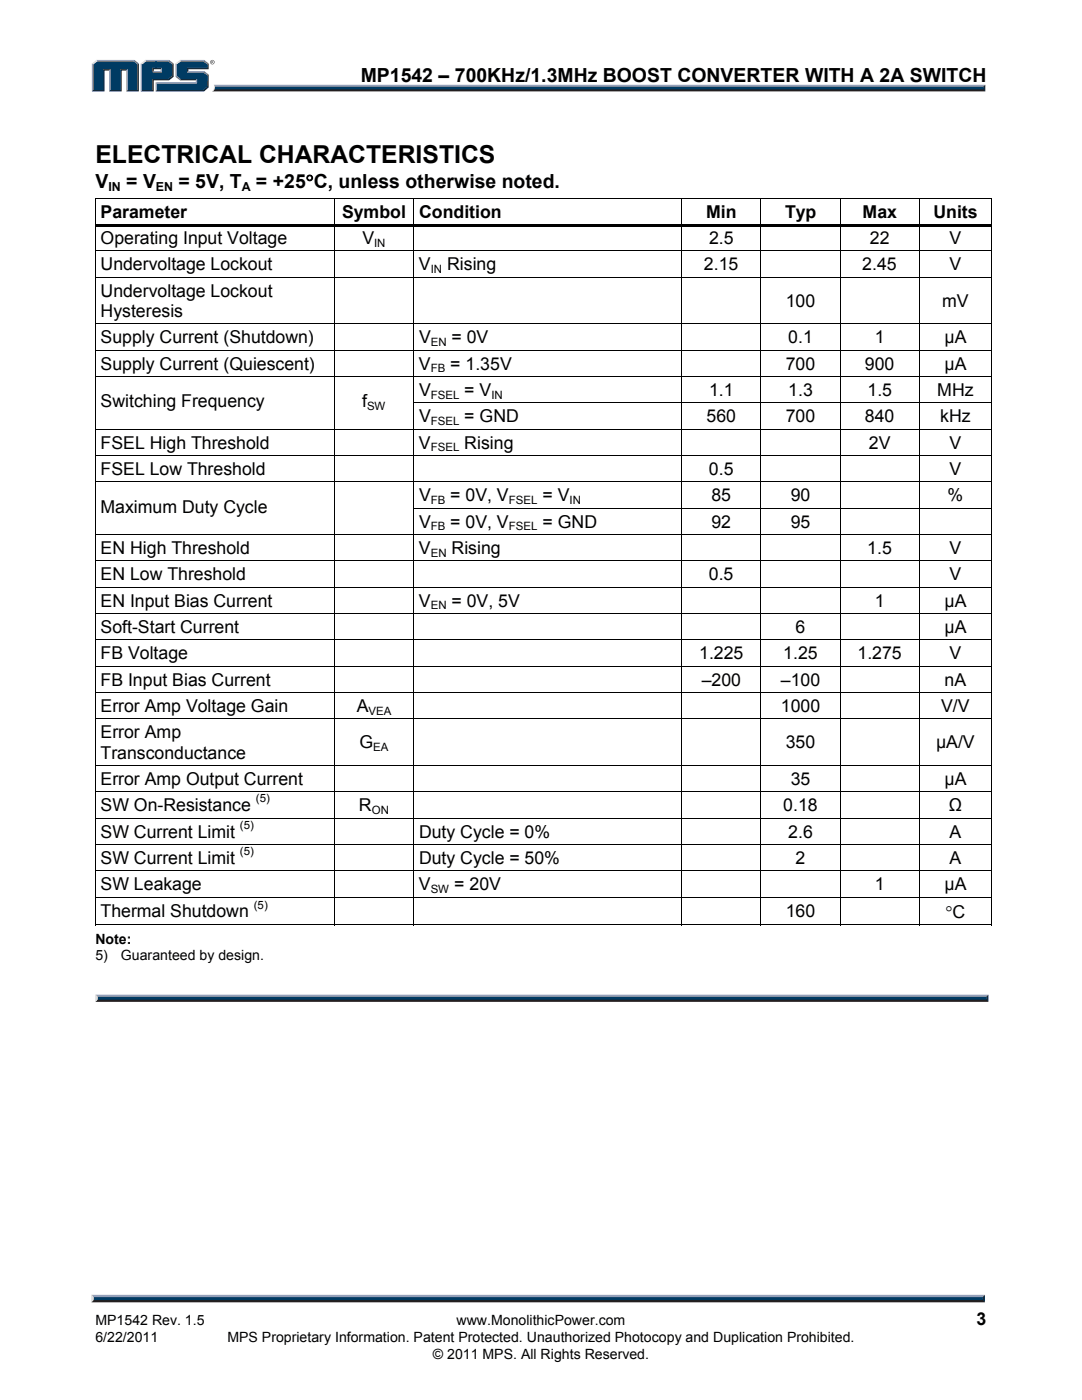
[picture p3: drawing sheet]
<svg xmlns="http://www.w3.org/2000/svg" width="216mm" height="279mm" viewBox="0 0 216 279" stroke-linecap="round" stroke-linejoin="round" font-family="sans-serif">
<path d="M42.7 16.9h153.9l-.4 .7h-153.4z" fill="#94a0b9"/>
<path d="M42.8 17.6h153.4l.4 .6h-154.3l.4-.2z" fill="#231f20"/>
<path d="M196.2 17.3l.4-.4v1.3l-.4-.4z" fill="#001339"/>
<path d="M42.9 17.3h153.3v.5h-153.4z" fill="#003b63"/>
<path d="M42.7 16.9l.2 .5a.79 .79 0 0 1-.6 .8h.1a1.24 1.24 0 0 0 .3-1.3z" fill="#dcddde"/>
<path d="M30.4 14.4l.3-.2h1.3l.3 .2z" fill="#94a0b9"/>
<g fill="#003b63">
<path d="M18.6 12.8l.8-.6h7.2l.8 .6v5.2h-2v-4.2h-1.4v4.2h-2v-4.2h-1.4v4.2h-2z"/>
<path d="M28.3 12.8l.8-.6h2.2v1.4h-.9v.8h1.9v-.8h-1.3v-1.4h2.6l.8 .6v2.3l-.8 .7h-3.2v2.2h-2.1z"/>
<path d="M31.3 16.6h8v-.8h-3.2l-.9-.7v-2.3l.9-.6h4.4l.9 .6v.8h-4.1v.8h3.2l.9 .7v2.2l-.9 .7h-9.2z"/>
</g>
<path d="M35.9 12.1h4.8" fill="none" stroke="#94a0b9" stroke-width=".27"/>
<path d="M35 12.7l.9-.7 .2 .2-.8 .6z" fill="#dcddde"/>
<path d="M35.1 12.7v2.6" fill="none" stroke="#94a0b9" stroke-width=".27"/>
<path d="M35 15.3l.3-.2 .8 .7-.2 .2z" fill="#547194"/>
<path d="M35.9 15.9h3.4" fill="none" stroke="#001339" stroke-width=".27"/>
<g fill="#94a0b9">
<path d="M31 16.4h8.1v-.4l.2-.2v.8h-8z"/>
<path d="M31 16.4l.3 .2v1.4l-.3 .2z"/>
</g>
<path d="M37.3 13.6h4.1v-.8l.2-.1v1.1h-4v.4l-.3 .2z" fill="#001339"/>
<path d="M37.3 14.3h3.4" fill="none" stroke="#94a0b9" stroke-width=".27"/>
<path d="M40.7 14.2l.9 .7-.2 .2-.9-.7z" fill="#547194"/>
<g fill="#001339">
<path d="M31 18.2l.3-.2h9.2l.9-.7v-2.2l.2-.2v2.5l-.9 .8z"/>
<path d="M30.4 15.8h3.2l.8-.7v-2.3l.2-.1v2.6l-.9 .7h-3v2.2h-2.6l.2-.2h2.1z"/>
</g>
<path d="M33.7 12l.9 .7-.2 .1-.8-.6z" fill="#547194"/>
<path d="M29 12.1h4.7" fill="none" stroke="#94a0b9" stroke-width=".27"/>
<path d="M28.1 12.7l.9-.7 .1 .2-.8 .6z" fill="#dcddde"/>
<path d="M28.2 12.7v5.5" fill="none" stroke="#94a0b9" stroke-width=".27"/>
<path d="M32 13.8l.3-.2v.8l-.3-.2z" fill="#94a0b9"/>
<g fill="#001339">
<path d="M30.4 13.6h1.9l-.3 .2h-1.3v.4l-.3 .2z"/>
<path d="M27.4 12.8l.3-.1v5.5h-2.5l.2-.2h2z"/>
</g>
<path d="M26.8 12l.9 .7-.3 .1-.8-.6z" fill="#547194"/>
<path d="M19.2 12.1h7.6" fill="none" stroke="#94a0b9" stroke-width=".27"/>
<path d="M18.3 12.7l.9-.7 .2 .2-.8 .6z" fill="#dcddde"/>
<path d="M18.5 12.7v5.5" fill="none" stroke="#94a0b9" stroke-width=".27"/>
<path d="M20.6 13.8h1.4l-.2 .3h-.9v4.1h-2.6l.3-.2h2z" fill="#001339"/>
<path d="M21.9 13.8v4.4" fill="none" stroke="#94a0b9" stroke-width=".27"/>
<path d="M24 13.8h1.4l-.2 .3h-.9v4.1h-2.5l.2-.2h2z" fill="#001339"/>
<path d="M25.3 13.8v4.4" fill="none" stroke="#94a0b9" stroke-width=".27"/>
<path d="M40.7 12l.9 .7-.2 .1-.9-.6z" fill="#547194"/>
<g fill="#231f20">
<path d="M18.7 259.2h177.4l.4 .7h-178.3z"/>
<path d="M41.9 12.4a.45 .45 0 0 1 .9 0 .45 .45 0 0 1-.9 0zM42 12.4a.37 .37 0 0 0 .7 0 .37 .37 0 0 0-.7 0zM42.2 12.2h.3l.1 .5-.3-.3-.1 .3zM42.3 12.2v.2h.1z"/>
</g>
<path d="M18.3 258.4h178.2l-.4 .8h-177.4z" fill="#94a0b9"/>
<path d="M196.5 258.4v1.5l-.4-.4v-.6z" fill="#001339"/>
<path d="M18.7 258.9h177.4v.6h-177.4z" fill="#003b63"/>
<path d="M18.2 258.4l.5 .5v.5l-.5 .5z" fill="#dcddde"/>
<g fill="#000">
<path d="M197.8 39.5h.2v.1h-.2zM19 39.5h.1v.7h-.1zM19 44.7h.1v.7h-.1zM19 50h.1v.7h-.1zM19 55.2h.1v.7h-.1zM19.1 44.7h47.5v.6h-47.5zM66.6 39.5h.2v.7h-.2zM66.6 45.3h.2v.1h-.2zM66.6 44.7h15.9v.6h-15.9zM66.6 50h.2v.7h-.2zM66.6 55.2h.2v.7h-.2zM82.5 39.5h.2v.7h-.2z"/>
<path d="M82.5 45.3h.2v.1h-.2zM82.5 44.7h53.5v.6h-53.5zM82.5 50h.2v.7h-.2zM82.5 55.2h.2v.7h-.2zM136 39.5h.1v.7h-.1zM136 45.3h.1v.1h-.1zM136 44.7h15.7v.6h-15.7zM136 50h.1v.7h-.1zM136 55.2h.1v.7h-.1zM151.7 39.5h.2v.7h-.2zM151.7 45.3h.2v.1h-.2zM151.7 44.7h15.9v.6h-15.9z"/>
<path d="M151.7 50h.2v.7h-.2zM151.7 55.2h.2v.7h-.2zM167.6 39.5h.1v.7h-.1zM167.6 45.3h.1v.1h-.1zM167.6 44.7h15.8v.6h-15.8zM167.6 50h.1v.7h-.1zM167.6 55.2h.1v.7h-.1zM183.4 39.5h.1v.7h-.1zM183.4 45.3h.1v.1h-.1zM183.4 44.7h14.4v.6h-14.4zM183.4 50h.1v.7h-.1zM183.4 55.2h.1v.7h-.1z"/>
<path d="M197.8 39.5h.2v.7h-.2zM197.8 44.7h.2v.7h-.2zM197.8 50h.2v.7h-.2zM197.8 55.2h.2v.7h-.2zM19 64.5h.1v.7h-.1zM19 69.8h.1v.7h-.1zM19 75.1h.1v.7h-.1zM66.6 64.5h.2v.7h-.2zM66.6 69.8h.2v.7h-.2zM66.6 75.1h.2v.7h-.2zM82.5 64.5h.2v.7h-.2zM82.5 69.8h.2v.7h-.2z"/>
<path d="M82.5 75.1h.2v.7h-.2zM136 64.5h.1v.7h-.1zM136 69.8h.1v.7h-.1zM136 75.1h.1v.7h-.1zM151.7 64.5h.2v.7h-.2zM151.7 69.8h.2v.7h-.2zM151.7 75.1h.2v.7h-.2zM167.6 64.5h.1v.7h-.1zM167.6 69.8h.1v.7h-.1zM167.6 75.1h.1v.7h-.1zM183.4 64.5h.1v.7h-.1zM183.4 69.8h.1v.7h-.1z"/>
<path d="M183.4 75.1h.1v.7h-.1zM197.8 64.5h.2v.7h-.2zM197.8 69.8h.2v.7h-.2zM197.8 75.1h.2v.7h-.2zM19 80.3h.1v.7h-.1zM19 85.6h.1v.7h-.1zM19 90.8h.1v.7h-.1zM19 96.1h.1v.7h-.1zM66.6 80.3h.2v.7h-.2zM66.6 85.6h.2v.7h-.2zM66.6 90.8h.2v.7h-.2zM66.6 96.1h.2v.7h-.2z"/>
<path d="M82.5 80.3h.2v.7h-.2zM82.5 85.6h.2v.7h-.2zM82.5 90.8h.2v.7h-.2zM82.5 96.1h.2v.7h-.2zM136 80.3h.1v.7h-.1zM136 85.6h.1v.7h-.1zM136 90.8h.1v.7h-.1zM136 96.1h.1v.7h-.1zM151.7 80.3h.2v.7h-.2zM151.7 85.6h.2v.7h-.2zM151.7 90.8h.2v.7h-.2zM151.7 96.1h.2v.7h-.2z"/>
<path d="M167.6 80.3h.1v.7h-.1zM167.6 85.6h.1v.7h-.1zM167.6 90.8h.1v.7h-.1zM167.6 96.1h.1v.7h-.1zM183.4 80.3h.1v.7h-.1zM183.4 85.6h.1v.7h-.1zM183.4 90.8h.1v.7h-.1zM183.4 96.1h.1v.7h-.1zM197.8 80.3h.2v.7h-.2zM197.8 85.6h.2v.7h-.2zM197.8 90.8h.2v.7h-.2zM197.8 96.1h.2v.7h-.2z"/>
<path d="M19 101.3h.1v.7h-.1zM19 106.6h.1v.7h-.1zM19 111.8h.1v.7h-.1zM19 117.1h.1v.7h-.1zM66.6 101.3h.2v.7h-.2zM66.6 106.6h.2v.7h-.2zM66.6 111.8h.2v.7h-.2zM66.6 117.1h.2v.7h-.2zM82.5 101.3h.2v.7h-.2zM82.5 106.6h.2v.7h-.2zM82.5 111.8h.2v.7h-.2zM82.5 117.1h.2v.7h-.2z"/>
<path d="M136 101.3h.1v.7h-.1zM136 106.6h.1v.7h-.1zM136 111.8h.1v.7h-.1zM136 117.1h.1v.7h-.1zM151.7 101.3h.2v.7h-.2zM151.7 106.6h.2v.7h-.2zM151.7 111.8h.2v.7h-.2zM151.7 117.1h.2v.7h-.2zM167.6 101.3h.1v.7h-.1zM167.6 106.6h.1v.7h-.1zM167.6 111.8h.1v.7h-.1zM167.6 117.1h.1v.7h-.1z"/>
<path d="M183.4 101.3h.1v.7h-.1zM183.4 106.6h.1v.7h-.1zM183.4 111.8h.1v.7h-.1zM183.4 117.1h.1v.7h-.1zM197.8 101.3h.2v.7h-.2zM197.8 106.6h.2v.7h-.2zM197.8 111.8h.2v.7h-.2zM197.8 117.1h.2v.7h-.2zM19 122.4h.1v.7h-.1zM19 127.6h.1v.7h-.1zM19 132.9h.1v.7h-.1zM19 138.1h.1v.7h-.1z"/>
<path d="M66.6 122.4h.2v.7h-.2zM66.6 127.6h.2v.7h-.2zM66.6 132.9h.2v.7h-.2zM66.6 138.1h.2v.7h-.2zM82.5 122.4h.2v.7h-.2zM82.5 127.6h.2v.7h-.2zM82.5 132.9h.2v.7h-.2zM82.5 138.1h.2v.7h-.2zM136 122.4h.1v.7h-.1zM136 127.6h.1v.7h-.1zM136 132.9h.1v.7h-.1zM136 138.1h.1v.7h-.1z"/>
<path d="M151.7 122.4h.2v.7h-.2zM151.7 127.6h.2v.7h-.2zM151.7 132.9h.2v.7h-.2zM151.7 138.1h.2v.7h-.2zM167.6 122.4h.1v.7h-.1zM167.6 127.6h.1v.7h-.1zM167.6 132.9h.1v.7h-.1zM167.6 138.1h.1v.7h-.1zM183.4 122.4h.1v.7h-.1zM183.4 127.6h.1v.7h-.1zM183.4 132.9h.1v.7h-.1zM183.4 138.1h.1v.7h-.1z"/>
<path d="M197.8 122.4h.2v.7h-.2zM197.8 127.6h.2v.7h-.2zM197.8 132.9h.2v.7h-.2zM197.8 138.1h.2v.7h-.2zM19 143.4h.1v.7h-.1zM19 152.7h.1v.7h-.1zM19 157.9h.1v.7h-.1zM66.6 143.4h.2v.7h-.2zM66.6 152.7h.2v.7h-.2zM66.6 157.9h.2v.7h-.2zM82.5 143.4h.2v.7h-.2zM82.5 152.7h.2v.7h-.2z"/>
<path d="M82.5 157.9h.2v.7h-.2zM136 143.4h.1v.7h-.1zM136 152.7h.1v.7h-.1zM136 157.9h.1v.7h-.1zM151.7 143.4h.2v.7h-.2zM151.7 152.7h.2v.7h-.2zM151.7 157.9h.2v.7h-.2zM167.6 143.4h.1v.7h-.1zM167.6 152.7h.1v.7h-.1zM167.6 157.9h.1v.7h-.1zM183.4 143.4h.1v.7h-.1zM183.4 152.7h.1v.7h-.1z"/>
<path d="M183.4 157.9h.1v.7h-.1zM197.8 143.4h.2v.7h-.2zM197.8 152.7h.2v.7h-.2zM197.8 157.9h.2v.7h-.2zM19 163.2h.1v.7h-.1zM19 168.5h.1v.7h-.1zM19 173.7h.1v.7h-.1zM19 179h.1v.7h-.1zM66.6 163.2h.2v.7h-.2zM66.6 168.5h.2v.7h-.2zM66.6 173.7h.2v.7h-.2zM66.6 179h.2v.7h-.2z"/>
<path d="M82.5 163.2h.2v.7h-.2zM82.5 168.5h.2v.7h-.2zM82.5 173.7h.2v.7h-.2zM82.5 179h.2v.7h-.2zM136 163.2h.1v.7h-.1zM136 168.5h.1v.7h-.1zM136 173.7h.1v.7h-.1zM136 179h.1v.7h-.1zM151.7 163.2h.2v.7h-.2zM151.7 168.5h.2v.7h-.2zM151.7 173.7h.2v.7h-.2zM151.7 179h.2v.7h-.2z"/>
<path d="M167.6 163.2h.1v.7h-.1zM167.6 168.5h.1v.7h-.1zM167.6 173.7h.1v.7h-.1zM167.6 179h.1v.7h-.1zM183.4 163.2h.1v.7h-.1zM183.4 168.5h.1v.7h-.1zM183.4 173.7h.1v.7h-.1zM183.4 179h.1v.7h-.1zM197.8 163.2h.2v.7h-.2zM197.8 168.5h.2v.7h-.2zM197.8 173.7h.2v.7h-.2zM197.8 179h.2v.7h-.2z"/>
<path d="M197.8 184.5h.2v.2h-.2z"/>
</g>
<g fill="none" stroke="#000" stroke-width=".2">
<path d="M19 39.6h47.6M66.8 39.6h15.7M82.7 39.6h53.3M136.1 39.6h15.6M151.9 39.6h15.7M167.7 39.6h15.7M183.5 39.6h14.3M19 40.2v4.5M19 45.4v4.6M19 50.7v4.5M19 55.9v8.6M19.1 50.1h47.5"/>
<path d="M19.1 55.3h47.5M66.7 40.2v4.5M66.7 45.4v4.6M66.7 50.7v4.5M66.7 55.9v8.6M66.8 50.1h15.7M66.8 55.3h15.7M82.6 40.2v4.5M82.6 45.4v4.6M82.6 50.7v4.5M82.6 55.9v8.6M82.7 50.1h53.3"/>
<path d="M82.7 55.3h53.3M136 40.2v4.5M136 45.4v4.6M136 50.7v4.5M136 55.9v8.6M136.1 50.1h15.6M136.1 55.3h15.6M151.8 40.2v4.5M151.8 45.4v4.6M151.8 50.7v4.5M151.8 55.9v8.6M151.9 50.1h15.7"/>
<path d="M151.9 55.3h15.7M167.6 40.2v4.5M167.6 45.4v4.6M167.6 50.7v4.5M167.6 55.9v8.6M167.7 50.1h15.7M167.7 55.3h15.7M183.5 40.2v4.5M183.5 45.4v4.6M183.5 50.7v4.5M183.5 55.9v8.6M183.5 50.1h14.3"/>
<path d="M183.5 55.3h14.3M197.9 40.2v4.5M197.9 45.4v4.6M197.9 50.7v4.5M197.9 55.9v8.6M19 65.2v4.6M19 70.5v4.6M19 75.8v4.5M19.1 64.6h47.5M19.1 69.9h47.5M19.1 75.1h47.5M66.7 65.2v4.6"/>
<path d="M66.7 70.5v4.6M66.7 75.8v4.5M66.8 64.6h15.7M66.8 69.9h15.7M66.8 75.1h15.7M82.6 65.2v4.6M82.6 70.5v4.6M82.6 75.8v4.5M82.7 64.6h53.3M82.7 69.9h53.3M82.7 75.1h53.3M136 65.2v4.6"/>
<path d="M136 70.5v4.6M136 75.8v4.5M136.1 64.6h15.6M136.1 69.9h15.6M136.1 75.1h15.6M151.8 65.2v4.6M151.8 70.5v4.6M151.8 75.8v4.5M151.9 64.6h15.7M151.9 69.9h15.7M151.9 75.1h15.7M167.6 65.2v4.6"/>
<path d="M167.6 70.5v4.6M167.6 75.8v4.5M167.7 64.6h15.7M167.7 69.9h15.7M167.7 75.1h15.7M183.5 65.2v4.6M183.5 70.5v4.6M183.5 75.8v4.5M183.5 64.6h14.3M183.5 69.9h14.3M183.5 75.1h14.3M197.9 65.2v4.6"/>
<path d="M197.9 70.5v4.6M197.9 75.8v4.5M19 81v4.6M19 86.3v4.5M19 91.5v4.6M19 96.8v4.5M19.1 85.7h47.5M19.1 90.9h47.5M19.1 96.2h47.5M66.7 81v4.6M66.7 86.3v4.5M66.7 91.5v4.6"/>
<path d="M66.7 96.8v4.5M66.8 85.7h15.7M66.8 90.9h15.7M66.8 96.2h15.7M82.6 81v4.6M82.6 86.3v4.5M82.6 91.5v4.6M82.6 96.8v4.5M82.7 80.4h53.3M82.7 85.7h53.3M82.7 90.9h53.3M82.7 96.2h53.3"/>
<path d="M136 81v4.6M136 86.3v4.5M136 91.5v4.6M136 96.8v4.5M136.1 80.4h15.6M136.1 85.7h15.6M136.1 90.9h15.6M136.1 96.2h15.6M151.8 81v4.6M151.8 86.3v4.5M151.8 91.5v4.6M151.8 96.8v4.5"/>
<path d="M151.9 80.4h15.7M151.9 85.7h15.7M151.9 90.9h15.7M151.9 96.2h15.7M167.6 81v4.6M167.6 86.3v4.5M167.6 91.5v4.6M167.6 96.8v4.5M167.7 80.4h15.7M167.7 85.7h15.7M167.7 90.9h15.7M167.7 96.2h15.7"/>
<path d="M183.5 81v4.6M183.5 86.3v4.5M183.5 91.5v4.6M183.5 96.8v4.5M183.5 80.4h14.3M183.5 85.7h14.3M183.5 90.9h14.3M183.5 96.2h14.3M197.9 81v4.6M197.9 86.3v4.5M197.9 91.5v4.6M197.9 96.8v4.5"/>
<path d="M19 102v4.6M19 107.3v4.5M19 112.5v4.6M19 117.8v4.6M19.1 106.7h47.5M19.1 111.9h47.5M19.1 117.2h47.5M66.7 102v4.6M66.7 107.3v4.5M66.7 112.5v4.6M66.7 117.8v4.6M66.8 106.7h15.7"/>
<path d="M66.8 111.9h15.7M66.8 117.2h15.7M82.6 102v4.6M82.6 107.3v4.5M82.6 112.5v4.6M82.6 117.8v4.6M82.7 101.4h53.3M82.7 106.7h53.3M82.7 111.9h53.3M82.7 117.2h53.3M136 102v4.6M136 107.3v4.5"/>
<path d="M136 112.5v4.6M136 117.8v4.6M136.1 101.4h15.6M136.1 106.7h15.6M136.1 111.9h15.6M136.1 117.2h15.6M151.8 102v4.6M151.8 107.3v4.5M151.8 112.5v4.6M151.8 117.8v4.6M151.9 101.4h15.7M151.9 106.7h15.7"/>
<path d="M151.9 111.9h15.7M151.9 117.2h15.7M167.6 102v4.6M167.6 107.3v4.5M167.6 112.5v4.6M167.6 117.8v4.6M167.7 101.4h15.7M167.7 106.7h15.7M167.7 111.9h15.7M167.7 117.2h15.7M183.5 102v4.6M183.5 107.3v4.5"/>
<path d="M183.5 112.5v4.6M183.5 117.8v4.6M183.5 101.4h14.3M183.5 106.7h14.3M183.5 111.9h14.3M183.5 117.2h14.3M197.9 102v4.6M197.9 107.3v4.5M197.9 112.5v4.6M197.9 117.8v4.6M19 123.1v4.5M19 128.3v4.6"/>
<path d="M19 133.6v4.5M19 138.8v4.6M19.1 122.4h47.5M19.1 127.7h47.5M19.1 133h47.5M19.1 138.2h47.5M66.7 123.1v4.5M66.7 128.3v4.6M66.7 133.6v4.5M66.7 138.8v4.6M66.8 122.4h15.7M66.8 127.7h15.7"/>
<path d="M66.8 133h15.7M66.8 138.2h15.7M82.6 123.1v4.5M82.6 128.3v4.6M82.6 133.6v4.5M82.6 138.8v4.6M82.7 122.4h53.3M82.7 127.7h53.3M82.7 133h53.3M82.7 138.2h53.3M136 123.1v4.5M136 128.3v4.6"/>
<path d="M136 133.6v4.5M136 138.8v4.6M136.1 122.4h15.6M136.1 127.7h15.6M136.1 133h15.6M136.1 138.2h15.6M151.8 123.1v4.5M151.8 128.3v4.6M151.8 133.6v4.5M151.8 138.8v4.6M151.9 122.4h15.7M151.9 127.7h15.7"/>
<path d="M151.9 133h15.7M151.9 138.2h15.7M167.6 123.1v4.5M167.6 128.3v4.6M167.6 133.6v4.5M167.6 138.8v4.6M167.7 122.4h15.7M167.7 127.7h15.7M167.7 133h15.7M167.7 138.2h15.7M183.5 123.1v4.5M183.5 128.3v4.6"/>
<path d="M183.5 133.6v4.5M183.5 138.8v4.6M183.5 122.4h14.3M183.5 127.7h14.3M183.5 133h14.3M183.5 138.2h14.3M197.9 123.1v4.5M197.9 128.3v4.6M197.9 133.6v4.5M197.9 138.8v4.6M19 144.1v8.6M19 153.4v4.5"/>
<path d="M19 158.6v4.6M19.1 143.5h47.5M19.1 152.8h47.5M19.1 158h47.5M66.7 144.1v8.6M66.7 153.4v4.5M66.7 158.6v4.6M66.8 143.5h15.7M66.8 152.8h15.7M66.8 158h15.7M82.6 144.1v8.6M82.6 153.4v4.5"/>
<path d="M82.6 158.6v4.6M82.7 143.5h53.3M82.7 152.8h53.3M82.7 158h53.3M136 144.1v8.6M136 153.4v4.5M136 158.6v4.6M136.1 143.5h15.6M136.1 152.8h15.6M136.1 158h15.6M151.8 144.1v8.6M151.8 153.4v4.5"/>
<path d="M151.8 158.6v4.6M151.9 143.5h15.7M151.9 152.8h15.7M151.9 158h15.7M167.6 144.1v8.6M167.6 153.4v4.5M167.6 158.6v4.6M167.7 143.5h15.7M167.7 152.8h15.7M167.7 158h15.7M183.5 144.1v8.6M183.5 153.4v4.5"/>
<path d="M183.5 158.6v4.6M183.5 143.5h14.3M183.5 152.8h14.3M183.5 158h14.3M197.9 144.1v8.6M197.9 153.4v4.5M197.9 158.6v4.6M19 163.9v4.6M19 169.2v4.5M19 174.4v4.6M19 179.7v5M19.1 163.3h47.5"/>
<path d="M19.1 168.6h47.5M19.1 173.8h47.5M19.1 179.1h47.5M66.7 163.9v4.6M66.7 169.2v4.5M66.7 174.4v4.6M66.7 179.7v5M66.8 163.3h15.7M66.8 168.6h15.7M66.8 173.8h15.7M66.8 179.1h15.7M82.6 163.9v4.6"/>
<path d="M82.6 169.2v4.5M82.6 174.4v4.6M82.6 179.7v5M82.7 163.3h53.3M82.7 168.6h53.3M82.7 173.8h53.3M82.7 179.1h53.3M136 163.9v4.6M136 169.2v4.5M136 174.4v4.6M136 179.7v5M136.1 163.3h15.6"/>
<path d="M136.1 168.6h15.6M136.1 173.8h15.6M136.1 179.1h15.6M151.8 163.9v4.6M151.8 169.2v4.5M151.8 174.4v4.6M151.8 179.7v5M151.9 163.3h15.7M151.9 168.6h15.7M151.9 173.8h15.7M151.9 179.1h15.7M167.6 163.9v4.6"/>
<path d="M167.6 169.2v4.5M167.6 174.4v4.6M167.6 179.7v5M167.7 163.3h15.7M167.7 168.6h15.7M167.7 173.8h15.7M167.7 179.1h15.7M183.5 163.9v4.6M183.5 169.2v4.5M183.5 174.4v4.6M183.5 179.7v5M183.5 163.3h14.3"/>
<path d="M183.5 168.6h14.3M183.5 173.8h14.3M183.5 179.1h14.3M197.9 163.9v4.6M197.9 169.2v4.5M197.9 174.4v4.6M197.9 179.7v5M19 184.6h47.6M66.8 184.6h15.7M82.7 184.6h53.3M136.1 184.6h15.6M151.9 184.6h15.7"/>
<path d="M167.7 184.6h15.7M183.5 184.6h14.3"/>
</g>
<path d="M19.5 199.2h177.3l.4 .7h-178.1z" fill="#231f20"/>
<path d="M19.1 198.5h178.1l-.4 .7h-177.3z" fill="#94a0b9"/>
<path d="M197.2 198.5v1.4l-.4-.4v-.5z" fill="#001339"/>
<path d="M19.5 199h177.3v.5h-177.3z" fill="#003b63"/>
<path d="M19 198.5l.5 .4v.6l-.5 .4z" fill="#dcddde"/>
<text font-size="4.9" x="19" y="32.6">ELECTRICAL CHARACTERISTICS</text>
<g font-size="3.9">
<text x="72" y="16.3">MP1542 – 700KHz/1.3MHz BOOST CONVERTER WITH A 2A SWITCH</text>
<text x="19" y="37.5">V</text>
<text x="25.2" y="37.5">= V</text>
<text x="35.6" y="37.5">= 5V, T</text>
<text x="51.1" y="37.5">= +25°C, unless otherwise noted.</text>
</g>
<g font-size="3.5">
<text x="20.1" y="43.5">Parameter</text>
<text x="68.3" y="43.5">Symbol</text>
<text x="83.6" y="43.5">Condition</text>
<text x="140.9" y="43.5">Min</text>
<text x="156.6" y="43.5">Typ</text>
<text x="172.1" y="43.5">Max</text>
<text x="186.3" y="43.5">Units</text>
<text x="20.1" y="48.7">Operating Input Voltage</text>
<text x="20.1" y="53.9">Undervoltage Lockout</text>
<text x="72.3" y="48.7">V</text>
<text x="83.6" y="53.9">V</text>
<text x="89.2" y="53.9">Rising</text>
<text x="140.5" y="53.9">2.15</text>
<text x="141.5" y="48.7">2.5</text>
<text x="172.1" y="53.9">2.45</text>
<text x="173.6" y="48.7">22</text>
<text x="189.5" y="53.9">V</text>
<text x="189.5" y="48.7">V</text>
<text x="20.1" y="59.2">Undervoltage Lockout</text>
<text x="20.1" y="63.2">Hysteresis</text>
<text x="156.8" y="61.2">100</text>
<text x="188" y="61.2">mV</text>
<text x="20.1" y="68.5">Supply Current (Shutdown)</text>
<text x="83.6" y="68.5">V</text>
<text x="90.1" y="68.5">= 0V</text>
<text x="157.3" y="68.5">0.1</text>
<text x="174.5" y="68.5">1</text>
<text x="188.5" y="68.5">μA</text>
<text x="20.1" y="73.8">Supply Current (Quiescent)</text>
<text x="83.6" y="73.8">V</text>
<text x="89.9" y="73.8">= 1.35V</text>
<text x="156.8" y="73.8">700</text>
<text x="172.6" y="73.8">900</text>
<text x="188.5" y="73.8">μA</text>
<text x="20.1" y="81.3">Switching Frequency</text>
<text x="72.3" y="81.3">f</text>
<text x="83.6" y="79">V</text>
<text x="92.6" y="79">= V</text>
<text x="141.5" y="79">1.1</text>
<text x="157.3" y="79">1.3</text>
<text x="173.1" y="79">1.5</text>
<text x="187" y="79">MHz</text>
<text x="20.1" y="89.5">FSEL High Threshold</text>
<text x="83.6" y="89.5">V</text>
<text x="83.6" y="84.3">V</text>
<text x="92.6" y="84.3">= GND</text>
<text x="92.6" y="89.5">Rising</text>
<text x="141" y="84.3">560</text>
<text x="156.8" y="84.3">700</text>
<text x="172.6" y="84.3">840</text>
<text x="173.4" y="89.5">2V</text>
<text x="187.6" y="84.3">kHz</text>
<text x="189.5" y="89.5">V</text>
<text x="20.1" y="94.8">FSEL Low Threshold</text>
<text x="141.5" y="94.8">0.5</text>
<text x="189.5" y="94.8">V</text>
<text x="83.6" y="100">V</text>
<text x="89.9" y="100">= 0V, V</text>
<text x="108.2" y="100">= V</text>
<text x="142" y="100">85</text>
<text x="157.8" y="100">90</text>
<text x="189.1" y="100">%</text>
<text x="20.1" y="102.3">Maximum Duty Cycle</text>
<text x="83.6" y="105.3">V</text>
<text x="89.9" y="105.3">= 0V, V</text>
<text x="108.2" y="105.3">= GND</text>
<text x="142" y="105.3">92</text>
<text x="157.8" y="105.3">95</text>
<text x="20.1" y="110.6">EN High Threshold</text>
<text x="83.6" y="110.6">V</text>
<text x="90.1" y="110.6">Rising</text>
<text x="173.1" y="110.6">1.5</text>
<text x="189.5" y="110.6">V</text>
<text x="20.1" y="115.8">EN Low Threshold</text>
<text x="141.4" y="115.8">0.5</text>
<text x="189.5" y="115.8">V</text>
<text x="20.1" y="121.1">EN Input Bias Current</text>
<text x="83.6" y="121.1">V</text>
<text x="90.1" y="121.1">= 0V, 5V</text>
<text x="174.5" y="121.1">1</text>
<text x="188.5" y="121.1">μA</text>
<text x="20.1" y="126.3">Soft-Start Current</text>
<text x="20.1" y="131.6">FB Voltage</text>
<text x="139.5" y="131.6">1.225</text>
<text x="156.3" y="131.6">1.25</text>
<text x="158.8" y="126.3">6</text>
<text x="171.1" y="131.6">1.275</text>
<text x="188.5" y="126.3">μA</text>
<text x="189.5" y="131.6">V</text>
<text x="20.1" y="136.8">FB Input Bias Current</text>
<text x="140" y="136.8">–200</text>
<text x="155.8" y="136.8">–100</text>
<text x="188.5" y="136.8">nA</text>
<text x="20.1" y="142.1">Error Amp Voltage Gain</text>
<text x="71.2" y="142.1">A</text>
<text x="155.8" y="142.1">1000</text>
<text x="187.8" y="142.1">V/V</text>
<text x="20.1" y="147.3">Error Amp</text>
<text x="71.7" y="149.4">G</text>
<text x="156.8" y="149.4">350</text>
<text x="186.8" y="149.4">μA/V</text>
<text x="20.1" y="151.4">Transconductance</text>
<text x="20.1" y="156.7">Error Amp Output Current</text>
<text x="20.1" y="161.9">SW On-Resistance</text>
<text x="71.6" y="161.9">R</text>
<text x="156.3" y="161.9">0.18</text>
<text x="157.8" y="156.7">35</text>
<text x="188.5" y="156.7">μA</text>
<text x="189.3" y="161.9">Ω</text>
<text x="20.1" y="167.2">SW Current Limit</text>
<text x="83.6" y="167.2">Duty Cycle = 0%</text>
<text x="157.3" y="167.2">2.6</text>
<text x="189.5" y="167.2">A</text>
<text x="20.1" y="172.4">SW Current Limit</text>
<text x="83.6" y="172.4">Duty Cycle = 50%</text>
<text x="158.7" y="172.4">2</text>
<text x="189.5" y="172.4">A</text>
<text x="20.1" y="177.7">SW Leakage</text>
<text x="83.6" y="177.7">V</text>
<text x="90.6" y="177.7">= 20V</text>
<text x="174.5" y="177.7">1</text>
<text x="188.5" y="177.7">μA</text>
<text x="20.1" y="183.1">Thermal Shutdown</text>
<text x="156.8" y="183.1">160</text>
<text x="188.7" y="183.2">°C</text>
<text x="194.9" y="264.5">3</text>
</g>
<g font-size="2.8">
<text x="19" y="188.3">Note:</text>
<text x="19" y="191.6">5)</text>
<text x="24.1" y="191.6">Guaranteed by design.</text>
<text x="19" y="267.9">6/22/2011</text>
<text x="19" y="264.5">MP1542 Rev. 1.5</text>
<text x="45.4" y="267.9">MPS Proprietary Information. Patent Protected. Unauthorized Photocopy and Duplication Prohibited.</text>
<text x="91.1" y="264.5">www.MonolithicPower.com</text>
<text x="86.4" y="271.1">© 2011 MPS. All Rights Reserved.</text>
</g>
<g font-size="2.5">
<text x="21.6" y="38.1">IN</text>
<text x="31.1" y="38.1">EN</text>
<text x="48.3" y="38.1">A</text>
</g>
<g font-size="2.3">
<text x="74.7" y="49.2">IN</text>
<text x="86" y="54.5">IN</text>
<text x="86" y="69">EN</text>
<text x="86" y="74.3">FB</text>
<text x="73.2" y="81.8">SW</text>
<text x="86" y="79.5">FSEL</text>
<text x="98" y="79.5">IN</text>
<text x="86" y="84.8">FSEL</text>
<text x="86" y="90.1">FSEL</text>
<text x="86" y="100.6">FB</text>
<text x="101.5" y="100.6">FSEL</text>
<text x="113.6" y="100.6">IN</text>
<text x="86" y="105.8">FB</text>
<text x="101.5" y="105.8">FSEL</text>
<text x="86" y="111.1">EN</text>
<text x="86" y="121.6">EN</text>
<text x="73.5" y="142.6">VEA</text>
<text x="74.5" y="149.9">EA</text>
<text x="51.1" y="160.1">(5)</text>
<text x="47.9" y="165.4">(5)</text>
<text x="74.2" y="162.4">ON</text>
<text x="47.9" y="170.7">(5)</text>
<text x="86" y="178.2">SW</text>
<text x="50.7" y="181.3">(5)</text>
</g>
</svg>
